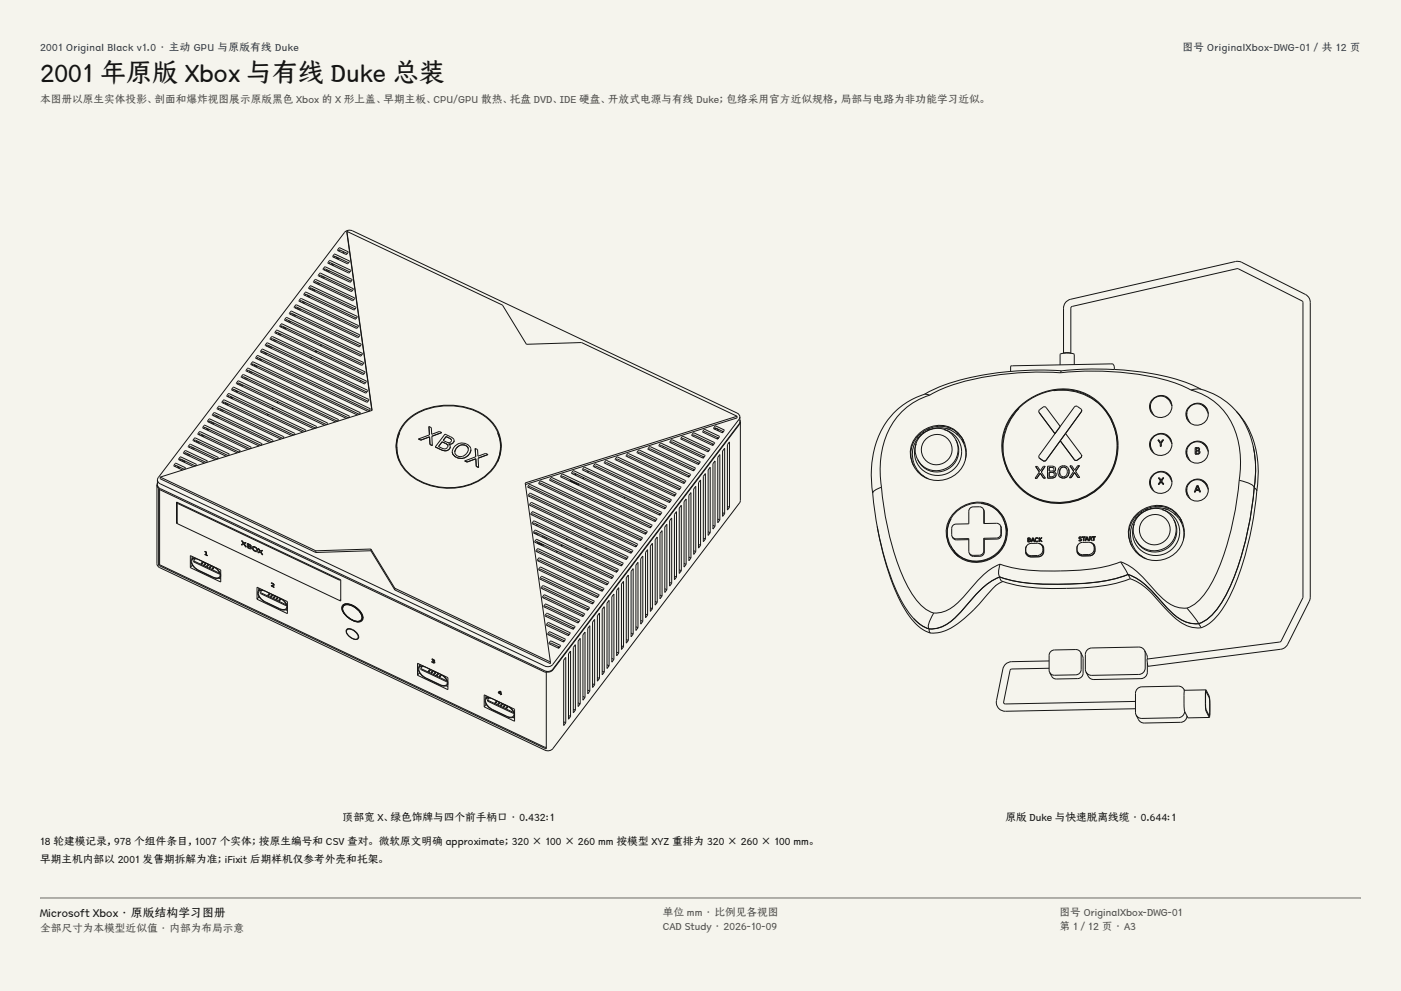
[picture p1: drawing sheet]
<svg xmlns="http://www.w3.org/2000/svg" width="420mm" height="297mm" viewBox="0 0 420 297" stroke-linecap="round" stroke-linejoin="round" font-family="sans-serif">
<g fill="#f5f4ed">
<path d="M0 0h420v297h-420z"/>
<path d="M12 12h396v275h-396z"/>
</g>
<g fill="none" stroke="#141413" stroke-width=".3">
<path d="M98.6 79l.4-.3 5.9 2.8M98.7 78.1l6.5 3-.7 .7-6.1-2.9zM98.9 78.7l-.3 .3M99.5 79l-.3 .3M99.7 79.1v.4M100 77.1l.4-.3 4.1 1.9M100.2 79.3l-.3 .3M100.2 76.2l4.6 2.2-.7 .6-4.3-2zM100.3 76.8l-.2 .3M101 77.1l-.3 .3M101.2 77.2v.4M101.5 75.2l.4-.3 2.2 1.1"/>
<path d="M101.6 77.4l-.2 .3M101.6 74.3l2.8 1.3-.7 .7-2.5-1.3zM101.8 74.9l-.3 .3M103.1 75.5l-.3 .3M104 69.3l7.5 53.7M104 69.3l7.6 53.7M104 69.3l46.6 22.1 7.2 11.8 16.5-.5 46.7 22M82.7 99.9l.4-.3 26.1 12.4M82.9 99l26.6 12.6-.7 .6-26.3-12.4zM83 99.6l-.2 .3M83.6 99.8l-.2 .4M83.8 99.9v.5"/>
<path d="M83.9 97.7l-.1 .1M84.1 98l.4-.3 24.3 11.5M84.3 97.1l24.8 11.7-.7 .7-24.5-11.6zM84.5 97.7l-.3 .3M85.1 97.9l-.3 .4M85.3 98v.5M85.6 96.1l.4-.3 22.4 10.6M85.7 98.3l-.2 .3M85.8 95.2l22.9 10.8-.7 .7-22.6-10.7zM85.9 95.8l-.3 .3M86.5 96l-.3 .4M86.7 96.2v.4"/>
<path d="M87 94.2l.4-.3 20.6 9.7M87.2 96.4l-.3 .3M87.2 93.3l21.1 10-.7 .6-20.8-9.8zM87.3 93.9l-.2 .3M88 94.1l-.3 .4M88.2 94.3v.4M88.5 92.3l.4-.3 18.7 8.9M88.6 94.5l-.2 .3M88.6 91.4l19.3 9.1-.7 .7-18.9-9zM88.8 92l-.3 .3M89.4 92.2l-.3 .4M89.6 92.4v.4"/>
<path d="M89.9 90.4l.4-.3 16.9 8M90.1 92.6l-.3 .3M90.1 89.5l17.4 8.2-.7 .7-17.1-8.1zM90.2 90.1l-.2 .3M90.8 90.4l-.2 .3M91.1 90.5v.4M91.3 88.5l.5-.3 15 7.1M91.5 90.7l-.3 .3M91.5 87.6l15.6 7.3-.7 .7-15.3-7.2zM91.7 88.2l-.3 .3M92.3 88.5l-.3 .3M92.5 88.6v.4"/>
<path d="M92.8 86.6l.4-.3 13.3 6.3M93 88.8l-.3 .3M93 85.7l13.7 6.5-.7 .7-13.4-6.4zM93.1 86.3l-.2 .3M93.7 86.6l-.2 .3M93.9 86.7v.4M94.2 84.7l.5-.3 11.4 5.4M94.4 86.9l-.3 .3M94.4 83.8l11.9 5.6-.7 .7-11.6-5.5zM94.6 84.4l-.3 .3M95.2 84.7l-.3 .3M95.4 84.8v.4"/>
<path d="M95.7 82.8l.4-.3 9.6 4.5M95.8 85l-.2 .3M95.9 81.9l10.1 4.8-.7 .6-9.8-4.6zM96 82.5l-.2 .3M96.6 82.8l-.2 .3M96.8 82.9v.4M97.1 80.9l.4-.3 7.8 3.7M97.3 83.1l-.3 .3M97.3 80l8.3 3.9-.7 .7-8-3.8zM97.5 80.6l-.3 .3M98.1 80.9l-.3 .3M98.3 81v.4"/>
<path d="M98.7 81.2l-.2 .3M107.1 94.9v.1M319.6 90.5l1.4-.8 49.7-11.4 1.5 .3 19.1 9.6a2.67 2.67 0 0 1 1.5 2.4v88.7l-.3 .9-6.5 12.9a2.77 2.77 0 0 1-2.1 1.5l-39.7 5.1-.3-1.4v-.8l39.9-5.1 6.8-13.2v-88.8l-19.7-9.9-49.6 11.4-.3 .5v13.5l-1.4-.2-.8 .2v-13.5l.2-.9zM68.3 118.9l.4-.3 22.6 10.8 .3-.5-22.9-10.9-.7 .6 22.8 10.9M68.6 118.6l-.3 .3M69.2 118.8l-.3 .4M69.4 118.9v.5M69.7 117l.4-.3 24.5 11.6 .3-.5-24.8-11.7-.7 .6 24.6 11.8M69.9 119.2l-.3 .3M70 116.7l-.2 .3M70.6 116.9l-.2 .4M70.9 117v.5"/>
<path d="M71.1 115.1l.5-.3 26.3 12.5 .3-.5-26.6-12.6-.7 .6 26.4 12.7M71.3 117.3l-.3 .3M71.5 114.8l-.3 .3M72.1 115l-.3 .4M72.3 115.1v.5M72.6 113.2l.4-.3 28.2 13.4 .3-.5-28.5-13.5-.7 .6 28.3 13.5M72.7 115.4l-.2 .3M72.9 112.9l-.2 .3M73.5 113.1l-.2 .4M73.7 113.2v.5M74 111.3l.4-.3 30.1 14.2 .2-.5-30.3-14.3-.7 .6 30.2 14.4M74.2 113.5l-.3 .3"/>
<path d="M74.4 111l-.3 .3M75 111.2l-.3 .4M75.2 111.3v.5M75.5 109.4l.4-.3 31.8 15.1M75.6 111.6l-.2 .3M75.8 109.1l-.3 .3M76.4 109.3l-.3 .4M76.6 109.4v.5M76.9 107.5l.4-.3 33.4 15.8M77.1 109.7l-.3 .3M77.1 106.6l33.9 16-.7 .7-33.6-15.9zM77.2 107.2l-.2 .3"/>
<path d="M77.9 107.4l-.3 .4M78.1 107.5v.5M78.5 107.8l-.2 .3M78.5 104.7l32.1 15.2-.7 .6-31.7-15zM78.7 105.3l-.3 .3 .4-.3 31.5 15M79.3 105.5l-.3 .4M79.5 105.6v.5M79.5 103.4v.1M79.8 103.7l.4-.3 29.8 14.1M80 105.9l-.3 .3M80 102.8l30.2 14.3-.7 .7-29.9-14.2zM80.1 103.4l-.2 .3"/>
<path d="M80.7 103.6l-.2 .4M81 103.7v.5M81.2 101.8l.5-.3 27.9 13.2M81.4 104l-.3 .3M81.4 100.9l28.5 13.4-.7 .7-28.2-13.3zM81.6 101.5l-.3 .3M82.2 101.7l-.3 .4M82.4 101.8v.5M82.9 102.1l-.3 .3M84.3 100.2l-.3 .3M93.4 107.1l-.3 .3M93.5 107.1l-.3 .3"/>
<path d="M94.8 105.2l-.2 .3M94.9 105.2l-.2 .3M96.3 103.3l-.3 .3M96.4 103.3l-.3 .3M108.2 114.1l-.3 .3M277.2 118.2a22.6 22.6 0 0 0-15.7 19.9l-.3 4.9 .4 4.9M277.2 118.2l1.5 .2M278.7 118.4a21 21 0 0 0-14.6 18.4l-.2 3.6 .4 5.6M302.6 111.3a68.2 68.2 0 0 0-24.8 6.5l-.7 .4M302.6 111.3h.1M303 109.8h.1M303 109.8l30-.7 .7 .1 .4 .6"/>
<path d="M303 109.8v1.5M315.9 117.1a17 17 0 0 1 17.5 8.9M317.9 111.7a86.7 86.7 0 0 1 34.5 3.1l4.6 2.1M317.9 111.7a87.7 87.7 0 0 0-34.6 4.5l-4.6 2.2M318.3 111.1a90.7 90.7 0 0 1 37.1 3.5l4.6 2.1M318.3 111.1l-.4 .6M318.3 111.1a92.8 92.8 0 0 0-15.7 .3v-.1M322 109.3v-3.1a5.6 5.6 0 0 0-4.2 0v3.2M334.1 109.8h.1M334.1 109.8v.9M349.4 119.1l.8 .4 .8 .9M357 116.9a6.3 6.3 0 0 1 5.5 .6 22.2 22.2 0 0 1 13.7 19l.2 4.6-.4 5"/>
<path d="M357 116.9a20 20 0 0 1 14.6 17.8l.3 3.6-.4 5.6M52.4 139.8l.4-.3 2.5 1.2 .3-.4M52.7 139.5l-.3 .3M53.3 139.7l-.3 .4M53.5 139.8v.5M53.8 137.9l.4-.3 4.4 2.1M54.1 137.6l-.2 .3M54.8 137.8l-.3 .4M55 137.9v.5M55.3 136l.4-.3 6.2 2.9M55.4 138.2l-.2 .3M55.6 135.7l-.3 .3"/>
<path d="M56.2 135.9l-.3 .4M56.4 136v.5M56.7 134.1l.4-.3 8 3.8 .3-.5-8.3-3.9-.7 .6 8.2 4M56.9 136.3l-.3 .3M57 133.8l-.2 .3M57.6 134l-.2 .4M57.9 134.1v.5M58.1 132.2l.5-.3 9.8 4.7 .3-.5-10.1-4.8-.7 .6 9.9 4.9M58.3 134.4l-.3 .3M58.5 131.9l-.3 .3M58.6 139.7l.2-.6-4.6-2.1-.7 .6 4.5 2.2M59.1 132.1l-.3 .4"/>
<path d="M59.3 132.2v.5M59.6 130.3l.4-.3 11.7 5.5 .3-.5-12-5.6-.7 .6 11.8 5.7M59.8 132.5l-.3 .3M59.9 130l-.2 .3M60.5 130.2l-.2 .4M60.7 130.3v.5M61 128.4l.4-.3 13.6 6.4 .2-.5-13.8-6.5-.7 .6 13.7 6.6M61.2 130.6l-.3 .3M61.4 128.1l-.3 .3M61.9 138.6l.2-.5-6.4-3-.7 .6 6.3 3.1M62 128.3l-.3 .4M62.2 128.4v.5"/>
<path d="M62.5 126.5l.4-.3 15.3 7.3 .3-.5-15.6-7.4-.7 .6 15.5 7.5M62.6 128.7l-.2 .3M62.8 126.2l-.2 .3M63.4 126.4l-.2 .4M63.6 126.5v.5M63.9 124.6l.4-.3 17.2 8.1 .3-.5-17.5-8.2-.7 .6 17.3 8.3M64.1 126.8l-.3 .3M64.3 124.3l-.3 .3M64.9 124.5l-.3 .4M65.1 124.6v.5M65.4 122.7l.4-.3 19 9M65.5 124.9l-.2 .3"/>
<path d="M65.7 122.4l-.3 .3M66.3 122.6l-.3 .4M66.5 122.7v.5M66.8 120.8l.4-.3 20.9 9.9 .3-.5-21.2-10-.7 .6 21 10.1M67 123l-.3 .3M67.1 120.5l-.2 .3M67.7 120.7l-.2 .4M68 120.8v.5M68.4 121.1l-.3 .3M80.4 124.2l-.3 .3M80.5 124.2l-.3 .3M81.9 122.3l-.3 .3"/>
<path d="M81.9 122.3l-.2 .3M83.3 120.4l-.3 .3M83.4 120.4l-.3 .3M84.8 131.4l.2-.5-19.2-9.1-.7 .6 19.1 9.2M107.7 124.2l.2-.6-32-15.1-.7 .6 31.9 15.3M111.6 123l-63.6 20M119 133.9a12 12 0 0 0 8.8 11 17.7 17.7 0 0 0 20-4.7 10.4 10.4 0 0 0 2.2-6.3M119 133.9a11.6 11.6 0 0 1 8-10.9 19.9 19.9 0 0 1 19.6 2.8 10.7 10.7 0 0 1 3.4 8.1M119 133.9a10.1 10.1 0 0 0 .8 4.5M119.8 129.8l-.8 2.4-.3 1.9M122.3 125.7a19.8 19.8 0 0 1 24.4 0 11 11 0 0 1-1.4 17.2 18.9 18.9 0 0 1-23.4-1.5 11 11 0 0 1 .4-15.7zM125.4 131.6l.8 .3"/>
<path d="M125.4 131.6h.1M126.2 131.9h.1M128.6 127.8h.1M128.6 127.8l.7 .4 .1 2 2.3-.9 .7 .3M128.6 127.8l.1 2.5-3.3 1.3M128.8 130.9h.1M128.8 130.9l.1 2.3M128.8 130.9l-2.6 1M128.9 133.2h.1M128.9 133.2l.7 .3M129.6 133.5h.1M130.5 133.9v.1"/>
<path d="M132.4 129.6v.1M132.4 129.6l-2.9 1.2 .1 2.7M132.5 132.4l-1 1.4 1 .5a1.05 1.05 0 0 0 1.2 .2 1.05 1.05 0 0 0 .6-1M132.5 132.4l1.8 1.1M132.5 132.4h.1M133.6 132.9l.7 .6M133.7 130.8l-.8 1.2 .9 .5a.93 .93 0 0 0 1.6-.5M133.7 130.8v.1M133.7 130.8l1 .5M134.5 133l.8 .1M134.7 131.3l.7 .7M135 133.9a1.69 1.69 0 0 1-2.8 .9l-1.7-.9"/>
<path d="M135 133.9h.1M135.3 133.1l-.8-.1 .5 .9M135.6 135.4a2.79 2.79 0 0 0 2.3 2 2.79 2.79 0 0 0 2.7-1.2M135.6 135.4h.1M136.1 132l-.4-.7-2.3-1.2-2.9 3.8M136.1 132l-.2 .6-.6 .5M136.1 132h.1M136.8 134.4a1.53 1.53 0 0 0-.1 2 1.53 1.53 0 0 0 1.9 .4 2.63 2.63 0 0 0 1.8-2.1M138.1 133.4a1.78 1.78 0 0 1 2.3 1.1M138.1 133.4l-1.3 1M138.1 133.4l-1.3 .9M139.3 138.1l.7 .4"/>
<path d="M139.3 138.1h.1M140 138.5h.1M140.4 134.5v.2M141.2 134.8a2.85 2.85 0 0 0-2.7-2.1 2.85 2.85 0 0 0-2.8 2l-.1 .7M141.2 134.8l-.6 1.4M142.5 134.4l.7 .3 .1 2 2.3-.8 .7 .3M142.5 134.4h.1M142.5 134.4l.1 2.5-3.3 1.2M142.6 137.5h.1M142.6 137.5l.2 2.3M142.6 137.5l-2.6 1M142.8 139.8h.1"/>
<path d="M146.3 136.2l-3 1.1 .2 2.8-.7-.3M146.3 136.2h.1M149.2 129.8l.8 2.4 .3 1.9M150 133.9a10.1 10.1 0 0 1-.8 4.5M178.1 139.9l.5-.3 22.4 10.7M178.3 139.1l23 10.8-.7 .6-22.7-10.7zM181.4 138.9l.4-.3 20.6 9.8M181.6 138l21.1 10-.7 .6-20.8-9.8zM184.7 137.9l.4-.3 18.8 8.9M184.9 137l19.2 9.1-.7 .6-18.9-8.9zM188 136.8l.4-.2 16.9 8M188.2 136l17.4 8.2-.7 .6-17.1-8.1z"/>
<path d="M191.3 135.8l.4-.3 15 7.2M191.4 134.9l15.6 7.4-.7 .6-15.3-7.2zM194.5 134.8l.4-.3 13.3 6.3M194.7 133.9l13.8 6.5-.7 .6-13.5-6.3zM197.8 133.7l.4-.2 11.4 5.4M198 132.9l11.9 5.6-.7 .6-11.6-5.5zM198.9 133.8l-.2 .3M201.1 132.7l.4-.3 9.6 4.6M201.3 131.8l10.1 4.8-.7 .6-9.8-4.6zM204.4 131.7l.4-.3 7.7 3.7M204.5 130.8l8.3 3.9-.7 .6-7.9-3.7zM207.6 130.6l.4-.2 6 2.8"/>
<path d="M207.8 129.8l6.4 3-.7 .6-6.1-2.8zM209.5 138.8l-.3 .3M209.5 138.8l-.2 .4M210.9 129.6l.4-.3 4.1 2M210.9 136.9l-.2 .3M211 136.9l-.3 .4M211.1 128.7l4.6 2.2-.7 .7-4.3-2.1zM212.4 135l-.3 .3M212.4 135l-.2 .4M213.8 133.1l-.3 .3M213.9 133.1l-.3 .4M214.2 128.6l.4-.3 2.2 1.1"/>
<path d="M214.2 128.6a.55 .55 0 0 1 1 .2M214.4 138.1v19.6l-.7 .9v-19.6zM215.2 128.8h.1M215.2 131.2l-.2 .3M215.3 128.6l.1 .3M215.3 131.2l-.2 .4M215.6 128.8l-.6 .2M215.8 136.2v19.6l-.6 .9v-19.6zM216.7 129.3l-.3 .3M216.8 129.3l-.3 .4M217.1 129l-.7 .7M217.1 128.9l-2.5-1.2-.7 .6 2.5 1.4"/>
<path d="M217.1 128.9v.1M217.2 134.3v19.6l-.6 .9v-19.6zM218.7 132.4v19.6l-.6 .9v-19.6zM221 124.7v.6l-63.5 19.9M221 124.7l-63.6 20 7.6 53.7M221.8 125.9l.2 .5M221.8 125v1.6l-.2 .5-55.9 73.5-1.1 .6-1.3-.2-115.3-54.6-.7-.8-.1-1.8M221.8 125l-.2 .7-55.9 73.5-1.1 .6-1.3-.2-115.3-54.6-.6-.5-.2-.7M221.8 125l-.2-.7-.6-.5-115.3-54.6-1.3-.2-1.1 .6-55.9 73.5-.2 .7M222 126.4l-.2 24.1-56.1 73.9-1 .6-1.3-.2-115.9-54.9-.5-.9v-23.6M222 126.4l-.3 .7-56 73.7-.6 .5-1.3 .1M275 130.5a8.3 8.3 0 0 1 14.1 2 8.4 8.4 0 0 1-7.1 11.4 8.4 8.4 0 0 1-8.9-10l.5-1.3z"/>
<path d="M275.2 130.8v.6M276.2 130.3l-.6 .1M276.8 129.3v.5M279 128.6l-1 .1M283 128.8a7 7 0 0 1 3.4 11.3 7 7 0 0 1-11.7-1.8 6.9 6.9 0 0 1 0-5.3M285 128.5l-1.1 .1M286.5 131.8a6.4 6.4 0 0 1-2.8 8.6 6.4 6.4 0 0 1-8.6-2.7M286.5 131.8a6.5 6.5 0 0 0-6.2-3.4 6.5 6.5 0 0 0-5.7 4.4 6.1 6.1 0 0 0 .5 4.9M286.5 131.8a6.4 6.4 0 0 1-2.6 9 6.4 6.4 0 0 1-8.8-3.1M286.8 130.1h-.1M287.1 129.8l-.3 .3M287.3 130.1h-.5"/>
<path d="M288.6 131.7v.6M288.8 132.1v.7M288.8 132.1h.1M288.9 132.1a8.4 8.4 0 0 0-14.5-.4 7.7 7.7 0 0 0-.4 8M289.4 137.8a8 8 0 0 0-5.7-9.3 8 8 0 0 0-9.6 5 8 8 0 0 0 4.2 10M304.9 122.5a18.4 18.4 0 0 1 21.9-3.9 17.4 17.4 0 0 1-.2 29.9 17.4 17.4 0 0 1-26.3-14.1 15.9 15.9 0 0 1 4.6-11.9zM305.5 122.4a17 17 0 0 0-3.1 19.4M310.5 139.8h.1M310.5 139.8l1.1 1.6-1.3 2M311.5 137.1l.2 .3M311.5 123.6l4.8 6.4M311.5 123.6l.2-.8 1.2-.9 .5 .1 4.4 5.8"/>
<path d="M311.5 137.1h.1M311.5 123.6h.1M311.7 137.4l1.2 .8 .7-.3M313.3 139.7h-.5l-.9 1.4-.9-1.3h-.5M313.3 139.7h.1M313.3 139.7l-1.1 1.8 1.2 1.8M313.6 137.9l-.4 .3-.5-.1M317.8 132.1l4.3 5.7 .4 .2 .5-.1M317.8 132.1h.1M319.4 129.9l4.8 6.4M320.8 139.6h.1M320.8 139.6l1.1 1.6-1.3 2"/>
<path d="M322.1 137.8l.4 .2 .5-.1M323.6 139.5h-.5l-.9 1.4-.9-1.3h-.5M323.6 139.5h.1M323.6 139.5l-1.2 1.8 1.3 1.8M324.2 122.8l-1.5-1.1-.6 .3-10.6 14.5v.6M324.2 122.8v.6l-10.6 14.5M324.2 136.3v.6l-1.2 1M324.2 122.8h.1M324.2 136.3h.1M333.1 125.9a17 17 0 0 1-14.9 24.7 16.2 16.2 0 0 1-15.6-9M333.1 125.9a16.3 16.3 0 0 0-22.9-7 16.3 16.3 0 0 0-7.6 22.7M333.1 125.9a17 17 0 0 1-14.8 24.8 16.2 16.2 0 0 1-15.7-9.1"/>
<path d="M344.9 121.4l-.1 .9 .3 1.2M344.9 132.8l-.1 .8 .3 1.3M347.1 131.8h.1M347.1 131.8l.7 1v1M347.8 133.8h.1M348.1 133.8h.1M348.1 132.8h.1M348.1 132.8v1M348.1 133.8h-.3M348.8 131.8h-.3l-.5 .8-.6-.8h-.3M348.8 131.8h.1M348.8 131.8l-.7 1"/>
<path d="M349.4 130.4l.8 .5 .8 .9M351.3 121.7a3.5 3.5 0 0 0-3.9-2.9 3.3 3.3 0 0 0-1.6 5.5l.1 .1M351.3 133a3.5 3.5 0 0 0-3.9-2.9 3.3 3.3 0 0 0-1.6 5.6l.1 .1M355.8 123.7l-.1 1.3 .3 .8M355.8 135.1l-.1 .8 .3 1.3M358.3 136.1h.1M358.6 135.1h.4a.37 .37 0 0 1 .4 .4 .37 .37 0 0 1-.4 .4h-.4zM358.6 134.3l.7 .1a.31 .31 0 0 1 0 .4 .31 .31 0 0 1-.3 .1h-.4zM358.6 135.1v.1M358.6 134.3v.1M359.6 134.4l-.4-.3h-.9v2M359.6 134.4h.1"/>
<path d="M359.6 134.4v.4l-.3 .2 .3 .3M359.6 135.3h.1M359.6 135.3a.58 .58 0 0 1 0 .6 .58 .58 0 0 1-.6 .2h-.7M360.3 121.4l.8 .4 .8 1M360.3 132.8l.8 .4 .8 .9M362.2 124a3.5 3.5 0 0 0-3.9-2.9 3.3 3.3 0 0 0-1.6 5.5l.1 .1M362.2 135.3a3.5 3.5 0 0 0-3.9-2.8 3.3 3.3 0 0 0-1.6 5.5l.1 .1M370.6 123.2a26.8 26.8 0 0 1 6.5 21.4l-.3 2.5M375.7 133.8a33.6 33.6 0 0 1 .3 12.4M47 145.4l.5 .9M47.2 144.8l-.2 .6M47.5 146.3v23.1"/>
<path d="M47.7 146.2l-.2 .1M47.8 146.6l.2 22.7 115.3 54.7 .4-.1M47.8 146.6l115.5 54.8h.4M48 146.4l-.2 .2M48 143v.5l46.7 22.1M48 143l46.7 22.1M52.9 156.8l48.8 23.1 .4-.2M52.9 156.8v-6.3l49.2 23.3v6.3l-.4-.2M53.1 150.7l48.6 23.1 .3-.1M53.1 156.8l.1 .2M53.1 150.7v6.1M53.1 156.5l-.2 .3"/>
<path d="M53.2 156.7l-.1 .1M53.2 150.6l-.1 .1M54 140.1l-.3 .3M55.6 140.3l-2.8-1.5-.7 .7 2.6 1.4M55.6 140.3h.1M158.5 146.1l.4-.3 33.4 15.9M158.6 148.7l.4-.2 31.9 15.1M158.7 145.2l33.9 16.1-.7 .6-33.6-15.9zM158.8 147.9l32.3 15.3-.6 .6-32.1-15.1zM159 151.5l.4-.3 30 14.3M159.2 150.6l30.5 14.5-.7 .6-30.2-14.3zM159.4 154.3l.4-.3 28.2 13.4"/>
<path d="M159.5 153.4l28.8 13.6-.7 .6-28.4-13.4zM159.8 157.1l.4-.3 26.3 12.5M159.9 156.2l26.9 12.7-.7 .6-26.5-12.5zM160.2 159.8l.4-.3 24.5 11.7M160.2 159.7l1.2 .7M160.3 159l25.1 11.8-.7 .6-24.8-11.7zM161 157.2l-.2 .3M161.1 157.2l-.3 .4M161.8 145.1l.4-.3 31.6 15M161.9 144.2l32.1 15.2-.7 .6-31.7-15zM165 144.1l.5-.3 29.7 14.1-.3 .3 .2-.4M165.2 143.2l30.3 14.3-.7 .6-30-14.1z"/>
<path d="M168 142.8l28.2 13.4M168 142.7v.1M168 142.7l.7-.6 28.2 13.4-.7 .7M168.3 143l.4-.3 27.9 13.3M171 144.2l2.3 1.1M171.1 144.1l2.2 1.1M171.1 143.9l-.2 .3M171.2 143.9l-.3 .4M171.6 142l.4-.3 26.1 12.4M171.8 141.1l26.6 12.6-.7 .6-26.3-12.4zM172.6 142l-.3 .3M172.6 142l-.2 .4"/>
<path d="M173.4 145.2h-.1M173.4 145.3h-.1M173.5 145l-.1 .2M173.6 145l-.2 .3M174.9 141l.4-.3 24.2 11.5M174.9 143.1l-.2 .4M175 143.1l-.3 .4M175 140.1l24.8 11.7-.7 .6-24.4-11.5zM176.4 141.2l-.3 .4M176.5 141.2l-.3 .4M185.9 150.9l-.2 .3M187.4 149l-.3 .3"/>
<path d="M188.8 147.1l-.2 .3M193.6 159.7l-.3 .3M193.7 159.7l-.3 .4M195 157.8l-.2 .3M196.5 155.9l-.3 .3M196.6 155.9l-.3 .4M197.9 154l-.2 .3M198 154l-.3 .4M198.5 159v19.6l-.6 .9v-19.7zM199.4 152.1l-.3 .3M199.4 152.1l-.2 .4M199.9 157.1v19.6l-.6 .9v-19.7z"/>
<path d="M200.8 150.2l-.3 .3M200.9 150.2l-.3 .4M201.4 155.2v19.6l-.7 .9v-19.6zM202.3 148.3l-.3 .3M202.3 148.3l-.2 .4M202.8 153.3v19.6l-.6 .9v-19.6zM203.7 146.4l-.3 .3M203.8 146.4l-.3 .4M204.2 151.4v19.6l-.6 .9v-19.6zM205.1 144.5l-.2 .3M205.2 144.5l-.2 .4M205.7 149.5v19.6l-.6 .9v-19.6z"/>
<path d="M206.6 142.6l-.3 .3M206.7 142.6l-.3 .4M207.1 147.6v19.6l-.6 .9v-19.6zM208 140.7l-.2 .3M208.1 140.7l-.3 .4M208.6 145.7v19.6l-.6 .9v-19.6zM210 143.8v19.6l-.6 .9v-19.6zM211.5 141.9v19.6l-.7 .9v-19.6zM212.3 159.3l.6 .3M212.9 140v19.6l-.6 .9v-19.6zM213.7 157.4l.7 .3M215.2 155.5l.6 .3"/>
<path d="M216.6 153.6l.6 .3M218.1 151.8l.6 .2M261.6 147.9a85.4 85.4 0 0 0 9.4 33.5 14.5 14.5 0 0 0 7.6 7.1M263 157.8l.3 1.5a68.9 68.9 0 0 0 9.1 25 12.6 12.6 0 0 0 6.6 5.4M264.3 146a83 83 0 0 0 8.1 30.3 14.7 14.7 0 0 0 7.5 7.4M264.3 146l-1.5 .7a1.59 1.59 0 0 0-1.2 1.2M275.2 141.1v.3M276.1 142.3h.1M276.1 142.1v.2M276.6 142.5l.2 .1M285.1 155.5a8.9 8.9 0 0 0-.3 8.4M286.6 153.2a9 9 0 0 1 14.7 2.7 9.1 9.1 0 0 1-7.5 12.5 9.1 9.1 0 0 1-10-10.6 8.8 8.8 0 0 1 2.8-4.6z"/>
<path d="M294.1 150.9a8.9 8.9 0 0 1 7 4.6M294.8 152.6l-.8-.7h-2.3a1.3 1.3 0 0 0-1.3 1.3v3.8l-3.8 .1a1.3 1.3 0 0 0-1.3 1.3l.1 2.4M294.8 152.6l.3 .8v3.5M294.8 152.6l.1 4.3h4.2l.8 .6M299.9 157.5l.3 .7v2.1a1.3 1.3 0 0 1-1.3 1.3h-3.8M299.9 157.5l.1 2.5a1.3 1.3 0 0 1-1.2 1.3h-3.9M300.7 155.5a8.8 8.8 0 0 1-3.9 11.7 8.8 8.8 0 0 1-11.8-3.7M300.7 155.5a8.7 8.7 0 0 0-13.9-2.2 8.1 8.1 0 0 0-1.8 10.2M300.7 155.5a8.8 8.8 0 0 1-3.8 11.9 8.8 8.8 0 0 1-11.9-3.9M302 159l-.6-1.9 .6 2.2M310.3 143.4h.1M310.8 143.3v.1"/>
<path d="M310.8 143.4h-.5M311.9 141.8h.1M311.9 141.8l1 1.5M311.9 141.8l-1.1 1.6M312.9 143.3h.1M313.4 143.3h.1M313.4 143.3h-.5M314 143.3h.1M314.5 141.6h.8a.67 .67 0 0 1 .8 .6 .67 .67 0 0 1-.8 .7h-.8zM314.5 140.1h.7a.56 .56 0 0 1 .8 .5 .56 .56 0 0 1-.8 .6h-.7zM314.5 141.6h.1M314.5 140.1h.1"/>
<path d="M316.4 140.2l-.8-.5h-1.6v3.6M316.4 140.2h.1M316.4 140.2a.78 .78 0 0 1-.6 1.1l.7 .5M316.5 141.8h.1M316.5 141.8a1.05 1.05 0 0 1-.1 1.1 1.05 1.05 0 0 1-1.1 .4h-1.3M317.4 142.4h.1M317.4 142.4a1.67 1.67 0 0 0 2.6 .3M318.1 140.2a1.34 1.34 0 0 1 1.7 .3 1.34 1.34 0 0 1 0 1.8 1.2 1.2 0 0 1-1.6 .4 1.2 1.2 0 0 1-.5-1.6zM320.3 140.4a1.78 1.78 0 0 0-2.5-.5 1.78 1.78 0 0 0-.4 2.5M320.3 140.4a2.31 2.31 0 0 1-.3 2.3M320.3 140.4h.1M320.6 143.2h.1"/>
<path d="M321.1 143.1v.1M321.1 143.2h-.5M322.1 141.6l1.1 1.5h.5M322.1 141.6l-1 1.6M322.1 141.6h.1M323.7 143.1h.1M340.4 154.5a8.3 8.3 0 0 1 14 2 8.4 8.4 0 0 1-7 11.4 8.4 8.4 0 0 1-8.9-10l.4-1.3zM340.6 154.8l-.1 .6M341.6 154.3l-.6 .1M342.2 153.3v.5M344.4 152.6l-1.1 .1M344.9 144.1l-.1 1.3 .3 .8"/>
<path d="M344.9 152.1h.1M344.9 152.1l.2 .3zM347.2 145.2h.1M347.3 143.2h.1M347.3 143.2l.6 .9-.7 1.1M347.5 145.1v.1M347.5 145.2h-.3M348.1 144.3l-.6 .9M348.1 144.3h.1M348.1 144.3l.5 .8M348.4 152.8a7 7 0 0 1 3.4 11.3 7 7 0 0 1-11.7-1.8 6.9 6.9 0 0 1 0-5.3M348.6 145.1h.1"/>
<path d="M348.9 143.2h-.3l-.5 .7-.5-.7h-.3M348.9 143.2h.1M348.9 143.2l-.7 .9 .7 1M348.9 145.1h.1M348.9 145.1h-.3M349.4 141.8l.8 .4 .8 1M350.4 152.5h-1.1M351.3 144.4a3.5 3.5 0 0 0-3.9-2.9 3.3 3.3 0 0 0-1.6 5.5l.1 .2M351.9 155.8a6.4 6.4 0 0 1-2.8 8.6 6.4 6.4 0 0 1-8.6-2.7M351.9 155.8a6.5 6.5 0 0 0-6.3-3.4 6.5 6.5 0 0 0-5.6 4.4 6.1 6.1 0 0 0 .5 4.9M351.9 155.8a6.4 6.4 0 0 1-2.6 9 6.4 6.4 0 0 1-8.8-3.1M352.1 154.1h.1"/>
<path d="M352.4 153.8l-.3 .3M352.7 154.1h-.6M354 155.7v.6M354.2 156v.8M354.2 156.1a8.4 8.4 0 0 0-14.5-.4 7.7 7.7 0 0 0-.4 8M355.8 146.5l-.1 .8 .3 1.3M358 147.5h.1M358.3 147.5h.1M358.3 147.5h-.3M358.5 147h.1M358.5 147l.9-.1 .2 .5M358.5 147l-.2 .5"/>
<path d="M359 145.8l.3 .9h-.7zM359.1 145.5h.1M359.1 145.5h-.3l-.8 2M359.1 145.5l.8 1.9M359.6 147.4h.1M359.9 147.4h.1M359.9 147.4h-.3M360.3 144.1l.8 .4 .8 1M362.2 146.7a3.5 3.5 0 0 0-3.9-2.9 3.3 3.3 0 0 0-1.6 5.6l.1 .1M371.5 143.9a85.5 85.5 0 0 1-8.1 30.6 15.6 15.6 0 0 1-7.6 7.7M371.5 143.9l3.3 1.1 .9 .6 .3 .5M376 146.1a90.9 90.9 0 0 1-8.7 32.5 18.3 18.3 0 0 1-6.7 7.8l-1.3 .5"/>
<path d="M376 146.2a90.9 90.9 0 0 1-8.6 32.5 18.3 18.3 0 0 1-6.8 7.7l-1.3 .5M376 146.2l.8 .9M376.8 147.1a87.5 87.5 0 0 1-9.2 33.6 14.7 14.7 0 0 1-7.6 7.5M376.8 147.1h.1M47.5 169.4l116.3 55v-23M47.8 169l-.3 .4M57.1 166.5l9.1 4.3v3.6l-9.1-4.3zM57.4 167.7a1.81 1.81 0 0 0 .8 2.3l1.4 1.1 4.8 2.2a1.48 1.48 0 0 0 1.6-.3M57.5 168.3v.1M57.6 166.8v.7M57.6 169.2v.2M57.6 169.4l-.5 .7"/>
<path d="M57.6 169.4l.2 .1M57.6 167.8a1.59 1.59 0 0 1 2 0l4.2 1.9a2.93 2.93 0 0 1 2.1 3l-.1 .2a1.59 1.59 0 0 1-2 0l-4.2-2a2.75 2.75 0 0 1-2-3.1zM58 167l-.6 .7M58.1 168.1h.1M58.1 168.4l7.6 3.6 .2-.1M58.1 168.1v.3M58.1 168.3v.1M58.1 168.1l7.7 3.6M58.5 167.5l-.4 .6M58.8 167.4l-.8-.1-.6 .4M60.3 168.9h.1M60.5 169h.1"/>
<path d="M60.7 168.3l-.4 .6M61 168.4l-.5 .6-.2-.1M61.1 169.3h.1M61.1 169.3l.2 .1M61.3 169.4h.1M61.3 169.4l.5-.6-.5 .6M61.4 165.3l.3 .2v.7l-.3-.1M61.4 165.3l.3 .1M61.4 165.2v.1M61.4 166.1l.8 .5M61.4 166.1h.1M61.6 168.7l-.5 .6"/>
<path d="M61.7 165.4h.2M61.7 165.4h.1M61.9 166.3l.3 .2M61.9 165.4v.9M61.9 165.4v.1M61.9 166.3h.1M61.9 169.7h.1M61.9 169.7l.2 .1M62.2 169.8h-.1M62.2 166.5v.1M62.2 166.5h.1M62.2 166.6h.1"/>
<path d="M62.4 169.1l-.5 .6M62.6 169.2l-.4 .6M62.7 170.1h.1M62.7 170.1l.2 .1M63 170.2h-.1M63.2 169.5l-.5 .6M63.5 169.6l-.5 .6M63.5 170.5h.1M63.5 170.4v.1M63.5 170.5l.3 .1M63.8 170.6h.1M64 169.8l-.5 .6"/>
<path d="M64.2 170l-.4 .6M64.6 170.1a2.53 2.53 0 0 1 1.4 2.9M65.7 173.3l.5 .2M66.2 172.8l-.2 .2M72.3 163.3l.3 .1 .5-.3 .7 .9M72.3 163.2v.1M72.4 162l.6 .9-.7 .4M72.4 162h.1M72.4 162l.3 .2M72.7 162.2h.1M72.7 162.2l.4 .6M73.1 162.8h.1"/>
<path d="M73.5 162.6l.3 .1M73.5 162.6h.1M73.5 162.6l-.4 .2M73.8 162.7l-.6 .3 .6 1M73.8 164h.1M74.1 162.9v1.2l1.2 .4M74.1 162.9l.6 .2M74.1 162.9h.1M74.4 164.1v-.5l.6 .4 .1 .3M74.4 163.5l.6 .2M74.4 163.5v-.4l.6 .3v.3M74.4 164.1l.3 .2"/>
<path d="M74.4 164.1h.1M74.4 163.5h.1M74.7 163.7h.3M74.7 163.1l.6 .6M74.7 164.3h.3M75.1 164.3h-.1M75.2 163.9l-.2-.1 .4 .5M75.3 163.8l-.1 .1M75.3 163.8h.1M75.3 163.7v.1M75.3 164.5h.1M75.4 164.3l-.1 .2"/>
<path d="M75.7 163.9a1.13 1.13 0 0 0 1.5 1.3M75.7 163.9a1.18 1.18 0 0 1 1.5 1.1M75.7 163.9h.1M76 164.8l.4 .3M76 164.8a.41 .41 0 0 1-.2-.5 .41 .41 0 0 1 .4-.3 .63 .63 0 0 1 .7 .4 .63 .63 0 0 1-.2 .8l-.3-.1M77.1 176l9.1 4.3v3.6l-9.1-4.3zM77.2 165.2h.1M77.2 165v.2M77.3 177.7l.5 1.3 1.3 1.2 5.2 2.5a1.48 1.48 0 0 0 1.7-.2M77.3 177.7h.1M77.3 165.6l.2 .1 .5-.3 .8 .9M77.3 165.6h.1"/>
<path d="M77.4 164.4l.2 .1M77.4 164.4l.5 .8-.6 .4M77.4 164.4h.1M77.4 177.1l-.1 .6M77.6 176.2v.8M77.6 178.7v.2M77.6 178.9l-.5 .7M77.6 178.9l.2 .1M77.6 164.5h.1M77.6 164.5l.4 .7M78 176.4l-.6 .7M78 177.5l7.8 3.7"/>
<path d="M78 177.8l7.7 3.7 .2-.1M78 177.5v.3M78.1 165.2h-.1M78.1 177.8h-.1M78.5 164.9l.2 .1M78.5 164.9l-.5 .3M78.5 176.9l-.5 .6M78.7 165l-.5 .4 .6 .9M78.7 165h.1M78.8 166.3h.1M78.8 176.8h-.8l-.6 .3M79.6 177.2l-.5-.2a1.1 1.1 0 0 0-1.5 .3 1.1 1.1 0 0 0 .1 1.4l1.4 1.4 5.2 2.5a1.05 1.05 0 0 0 1.7-.7"/>
<path d="M80.3 178.4l.2 .1M80.3 178.4h.1M80.5 178.5h.1M80.7 177.8l-.4 .6M81 177.9l-.5 .6M81.1 178.8h.1M81.1 178.8l.2 .1M81.3 175.5l.9 .6M81.3 175.5h.1M81.3 174.7l.7 .6M81.3 174.7h.2M81.3 174.7h.1"/>
<path d="M81.3 178.9h.1M81.5 174.7l.5 .4M81.5 174.7l.5 .3M81.6 178.1l-.5 .7M81.6 175.4l-.3 .1M81.8 178.3l-.5 .6M81.8 175.4h-.2M81.8 175.4h.1M81.9 179.1v.1M81.9 179.1h.1M81.9 179.2h.1M81.9 179.2l.2 .1"/>
<path d="M81.9 175.3l-.1 .1M82 175.3h-.1M82 175.1l.2 .2M82 175l.2 .3M82.1 175.4l-.6 .2 .7 .3M82.1 175.4h.1M82.1 179.3h.1M82.2 175.3l-.1 .1M82.2 175.9h.1M82.2 176v.1M82.2 175.9v.2M82.4 178.5l-.5 .6"/>
<path d="M82.6 178.7l-.5 .6M82.7 179.5h.1M82.7 179.5v.1M82.7 179.6h.1M82.7 179.6l.2 .1M83 179.6h-.1M83.2 178.9l-.5 .6M83.4 179l-.4 .7M83.5 179.9v.1M83.5 179.9h.1M83.5 179.9l.3 .1M83.5 180l.3 .1"/>
<path d="M83.8 179.2l1.5 1.2 .7 1.4M84 179.3l-.5 .6M84.2 179.5l-.4 .6M84.6 179.5a2.72 2.72 0 0 1 1.5 2.8l-.1 .2M94.7 165.1v.5M102 173.7h.1M111.2 164.5v.6M111.2 165.1l-16.5 .5M111.2 164.5l-16.5 .6M111.2 165.1l7.2 11.7M111.2 164.5l7.2 11.8M118.4 176.8l46.6 22.1v-.5"/>
<path d="M118.4 176.3l46.6 22.1M118.4 176.3v.5M160.5 162.6l.5-.3 22.6 10.8M160.7 161.7l23.2 11-.7 .6-22.9-10.8zM160.9 165.4l.4-.3 20.9 9.9M161.1 162.7l1.9 .6M161.1 162.7h.1M161.1 164.5l21.4 10.1-.7 .6-21.1-9.9zM161.3 162.5l-.2 .2M161.3 168.1l.4-.3 19.1 9.1M161.5 167.3l19.5 9.2-.7 .6-19.2-9.1zM161.6 162.7l.9 .3"/>
<path d="M161.6 162.6v.1M161.7 170.9l.4-.3 17.2 8.2M161.9 170l17.7 8.4-.7 .6-17.4-8.2zM162.1 173.7l.4-.3 15.4 7.3M162.3 172.8l15.9 7.5-.7 .6-15.6-7.3zM162.5 160.9l1.4 .7M162.5 176.4l.4-.3 13.5 6.5M162.7 175.6l14 6.6-.7 .6-13.7-6.5zM162.9 179.2l.4-.3 11.7 5.6M163 163.3h.1M163.1 178.3l12.2 5.8-.7 .6-11.9-5.6zM167.1 165.2l-.3 .4"/>
<path d="M168.5 163.3l-.2 .4M170 161.4l-.3 .4M172.9 168l-.2 .3M174.4 166.1l-.3 .3M175.8 164.2l-.2 .3M179.2 178.7l-.3 .3M179.2 178.7l-.2 .4M180.6 176.8l-.3 .3M180.7 176.8l-.3 .4M182 174.9l-.2 .3M182.1 174.9l-.2 .4M182.6 179.9v19.6l-.6 .8v-19.6z"/>
<path d="M183.5 173l-.3 .3M183.6 173l-.3 .4M184 178v19.6l-.6 .8v-19.6zM184.9 171.1l-.2 .3M185 171.1l-.2 .4M185.5 176.1v19.6l-.6 .8v-19.6zM186.4 169.2l-.3 .3M186.5 169.2l-.3 .4M186.9 174.2v19.6l-.6 .8v-19.6zM187.8 167.3l-.2 .3M187.9 167.3l-.3 .4M188.4 172.3v19.6l-.7 .9v-19.7z"/>
<path d="M189.3 165.4l-.3 .3M189.3 165.4l-.2 .4M189.4 165.4v.1M189.8 170.4v19.6l-.6 .9v-19.7zM190.6 163.9l.2-.4-.3 .4M190.7 163.5l-.3 .3M191.3 168.5v19.6l-.7 .9v-19.7zM192.2 161.6l-.3 .3M192.2 161.6l-.2 .4M192.7 166.6v19.6l-.6 .9v-19.7zM194.1 164.7v19.6l-.6 .9v-19.7zM195.6 162.8v19.6l-.6 .9v-19.7z"/>
<path d="M197 160.9v19.6l-.6 .9v-19.7zM197.9 178.3l.6 .3M199.3 176.4l.6 .3M200.7 174.5l.7 .3M202.2 172.6l.6 .3M203.6 170.7l.6 .3M205.1 168.8l.6 .3M206.5 166.9l.6 .3M208 165l.6 .3M209.4 163.1l.6 .3M210.8 161.2l.7 .3M285.4 160.8l.8 .6h4.2l.2 4.4"/>
<path d="M285.4 160.8l.4 .6 .6 .4 4-.1M285.9 165l1.2 1.6M285.9 165l1.5 1.8M294.9 161.3v3.8a1.3 1.3 0 0 1-1.3 1.3h-2.2l-.8-.6M294.9 161.3l.2 .3M295.1 161.6v3.8a1.3 1.3 0 0 1-1.3 1.3h-2.3l-.6-.3-.3-.6M298.5 175.5l-.7 .7a63.9 63.9 0 0 1-10.1 10.2 12.7 12.7 0 0 1-8.7 3.3M298.6 175.4l-.2 .2M299.7 172.9a26.3 26.3 0 0 0-10 8.6l-2.2 2.4a11.8 11.8 0 0 1-8.9 4.6M299.7 172.9l.2 .9a2.36 2.36 0 0 0 1.9 .8 71.5 71.5 0 0 0 21.5 1.6 47.7 47.7 0 0 0 15.5-2.8M299.7 172.9a26.3 26.3 0 0 0-10 8.6l-2.2 2.5a11.8 11.8 0 0 1-8.9 4.5M299.7 172.9a55.2 55.2 0 0 0 19.3 2.2"/>
<path d="M299.8 169.1a24.7 24.7 0 0 0-9.4 8l-2.1 2.3a11.1 11.1 0 0 1-8.4 4.3M299.8 169.1l-.4 2.7 .3 1.1M300.6 174.3l-2.2 1.3M307.6 165.5l.1 .7M307.7 165.7l.6 .9 1 .3M308.1 162.4h.1M308.3 161.8l.4 .1v.3l-.4 .1zM308.3 161.3l.4 .1v.2l-.4 .1zM308.3 161.8h.1M308.3 161.3h.1M308.8 161.7h-.1l.2 .2M308.9 161.3l-.8-.1v1.2"/>
<path d="M308.9 161.3l-.1 .3M308.9 161.3h.1M308.9 161.3l-.1 .4M308.9 161.9h.1M308.9 161.9l-.1 .4-.7 .1M309 166.9h.1M309.1 162.4h.1M309.2 162.4h-.1M309.2 162.4h.1M309.4 162.1l.5-.1 .1 .3M309.4 162.1h.1M309.4 162.1l-.2 .3"/>
<path d="M309.6 161.3l.2 .6h-.4zM309.7 161.2h-.2l-.4 1.2M309.7 161.2h.1M309.7 161.2l.5 1.1M309.8 166.9h.1M310 162.3v.1M310.1 166.9h.1M310.2 162.3h.1M310.2 162.3h-.2M310.3 162.1h.1M310.3 162.1l.1 .1M310.4 162.2l.6 .1"/>
<path d="M311.2 161.2h-.1a.63 .63 0 0 0-.7 .1 .63 .63 0 0 0-.1 .8M311.2 161.2h.1M311.2 161.4h.1M311.2 161.2v.2M311.2 162.1v.1M311.2 162.1h.1M311.2 162.2h.1M311.2 161.4a.48 .48 0 0 0-.7 0 .48 .48 0 0 0 0 .7 .48 .48 0 0 0 .7 0M311.2 162.2l-.2 .1M311.4 166.8v.1M311.5 162.3h.1M311.6 162.9a2.04 2.04 0 0 1 1.4 2.1 2.04 2.04 0 0 1-1.7 1.9h-2.2a2.03 2.03 0 0 1-1.4-3.2"/>
<path d="M311.6 161.1h.1M311.6 161.1h-.1v1.2M311.6 161.7v.6M311.6 161.7h.1M311.6 161.7l.6 .6M311.6 162.3h.1M311.6 162.3h-.1M311.8 166.7v.1M312.2 162.3h.1M312.3 163.4l.5 .5M312.4 161.1l-.8 .5v-.5M312.4 161.1h.1"/>
<path d="M312.4 161.1l-.6 .6 .6 .6M312.4 162.3h.1M312.4 162.3h-.2M312.5 163.7l-.5-.6-.6-.2a5 5 0 0 0-3.2 .3 2.22 2.22 0 0 0-.5 2.5M312.5 163.7a1.98 1.98 0 0 1-1.5 2.8h-2.3l-.6-.3-.4-.5M312.5 163.7a2.03 2.03 0 0 1-1.3 3.2M312.8 165.3l.1 .1M322.9 164.7l.2 .7M323 165.2l.1 .7M323.1 165.4l.6 .9 1 .3M323.1 163.4l-.3 .8M323.4 162h.1"/>
<path d="M323.4 161.4h.1M323.4 161.4l.4 .1M323.6 161.3h.1M323.6 161.3l.6 .3M323.8 161.5h.1M323.8 161.5l.1 .1M323.9 161.6h.1M324 161.6l.1 .1M324.1 161.7l-.1 .2h-.6v.1M324.2 160.9h-.2a.4 .4 0 0 0-.4 0 .4 .4 0 0 0-.2 .5M324.2 160.9h.1M324.2 161.1h.1"/>
<path d="M324.2 160.9v.2M324.2 161.1l-.5-.1-.1 .3M324.2 161.6l.1 .1M324.2 161.6h.1M324.3 161.7l-.3 .4-.6-.1M324.4 161h.4v1.1M324.4 161h.1M324.4 166.6h.1M324.8 162.1h.1M324.9 161h.1M324.9 162.1h.1M324.9 161v1.1"/>
<path d="M324.9 162.1h-.1M325.2 166.6h.1M325.3 162.1h.1M325.4 160.9l-1 .1M325.4 160.9h.1M325.4 161h.1M325.4 160.9v.1M325.4 161h-.5M325.4 162v.1M325.4 162.1h-.1M325.5 166.6h.1M325.5 161.7h.6l.1 .3"/>
<path d="M325.5 161.7h.1M325.5 161.7l-.1 .4M325.8 161l.2 .6h-.4zM325.9 160.9h-.2l-.4 1.2M325.9 160.9h.1M325.9 160.9l.5 1.1M326.2 162h.1M326.4 162h.1M326.4 162h-.2M326.5 162h.1M326.7 161h.4v.3l-.4 .1zM326.7 161.5h.1"/>
<path d="M326.7 162h.1M326.7 161.5v.5M326.7 161h.1M326.7 161.5l.4 .2M326.7 162h-.2M326.8 166.5v.1M326.9 162.6a2.04 2.04 0 0 1 1.5 2.1 2.04 2.04 0 0 1-1.7 1.9h-2.3a1.74 1.74 0 0 1-1.5-2.4M327.1 161.5l.2 .2M327.1 161.7h.1M327.1 161.7l.2 .3M327.2 166.4v.1M327.3 161l-.8-.2v1.2"/>
<path d="M327.3 161h.1M327.3 161v.2M327.3 162h.1M327.3 161.7l.2 .3h-.2M327.3 161.7h.1M327.3 161.2l-.2 .3M327.4 161l.4-.1v1.1M327.4 161h.1M327.6 163.1l.6 .5M327.8 162h.1M327.8 163.4a1.98 1.98 0 0 1-1.4 2.8h-2.3l-.6-.3-.4-.5M327.8 163.4l-.4-.6-.6-.2a5 5 0 0 0-3.3 .3l-.5 .8-.1 .5"/>
<path d="M327.8 163.4a2.03 2.03 0 0 1-1.2 3.2M328 162h-.2M328 160.9h.1M328 162h.1M328 160.9v1.1M328.2 165l.1 .1M328.4 160.8l-1 .2M328.4 160.8h.1M328.4 160.9h.1M328.4 160.8v.1M328.4 160.9h-.4M335.9 168.4a23.4 23.4 0 0 1 9.5 7.7l2 2.2a10.6 10.6 0 0 0 8.4 3.9"/>
<path d="M335.9 168.4a57.7 57.7 0 0 1-20.2 2.7 47.7 47.7 0 0 1-15.9-2M335.9 168.4l2.3 3.7M338.2 172.1a24.8 24.8 0 0 1 10 8.2l2.2 2.4a11.3 11.3 0 0 0 8.9 4.2M338.2 172.1a56 56 0 0 1-19.3 3M338.2 172.2a24.8 24.8 0 0 1 10 8.2l2.2 2.3a11.3 11.3 0 0 0 8.9 4.2M338.2 172.2a56 56 0 0 1-19.2 2.9M338.2 172.2l.6 1.2M338.8 173.5a22.4 22.4 0 0 1 8.7 6.9l.8 .8a20.4 20.4 0 0 0 8.8 6.8l2.9 .2M340.5 165.1v.3M341.5 166.2v.1M341.5 166.1v.1M342 166.5l.1 .1"/>
<path d="M354.7 161.8a8 8 0 0 0-5.6-9.3 8 8 0 0 0-9.7 5 8 8 0 0 0 4.3 10M85.6 182.7l.6 .3M86 181.8v.1M86.2 182.3l-.2 .2M102.7 181.4a2.47 2.47 0 0 1 3 0 5.1 5.1 0 0 1 3.1 4 1.56 1.56 0 0 1-2.2 .9 5.8 5.8 0 0 1-4.1-4.3zM102.8 181.5a2.72 2.72 0 0 1 3.6 .5l.7 .5a2.93 2.93 0 0 1 1.4 3.4M102.8 181.5a2.21 2.21 0 0 0 .6 2.7 5 5 0 0 0 4.6 2l.5-.3M102.9 181.5a2.72 2.72 0 0 1 3.6 .4l.7 .5a2.93 2.93 0 0 1 1.3 3.4M102.9 181.5h-.1M102.9 181.6l-.2 .6M102.9 181.7a2.09 2.09 0 0 0 .7 2.5 4.8 4.8 0 0 0 4.2 1.9l.5-.4M103 181.5v.1"/>
<path d="M103 181.1v.2M103.2 181.4l-.3 .3M103.5 181l-.1 .1M103.9 188.7a2.61 2.61 0 0 1 3.5 2.6 2.69 2.69 0 0 1-3.5-1.6zM104 188.8a2.46 2.46 0 0 1 3.3 2.5M104 188.8a2.08 2.08 0 0 0 1.6 2.5l1.2 .3 .5-.3M104.2 188.4l-.2 .4M105.6 181.6l1.4 .9a2.82 2.82 0 0 1 1.4 3.3 2.12 2.12 0 0 1-2.7 .1 4.8 4.8 0 0 1-3-3.7l.2-.6M105.6 181.6l-1.1-.4a1.59 1.59 0 0 0-1.6 .4M105.6 181.6l2 1.5a2.45 2.45 0 0 1 .7 2.6M105.6 181.6l-1.6-.4-1.1 .5M107.5 191l-.2 .3"/>
<path d="M108.4 185.7l-.5 .4M108.4 185.7h.1M108.5 185.5l-.2 .2M108.5 185.8h.1M108.5 185.8v.1M108.7 185.5h.1M108.8 185.5l-.2 .1M108.8 185l-.1 .2M125.2 198.8l9.1 4.3v3.6l-9.1-4.3zM125.5 199.9a1.81 1.81 0 0 0 .8 2.4l1.4 1 4.8 2.2a1.48 1.48 0 0 0 1.6-.2M125.7 199v.8M126.1 199.2l-.6 .7"/>
<path d="M126.6 199.7l-.4 .6M126.9 199.6h-.8l-.6 .3M129.4 198.3l.4 .3 .5 .1M129.4 198.3l.2 .1M129.5 197.5l.6 .6-.4-.1M129.5 197.5l.7 .3M129.5 197.5h.1M129.6 198.4l.2 .1M129.7 198l.4 .4v.2M129.7 198h.1M129.8 198.5l.2 .1M129.8 198.5l.3 .1"/>
<path d="M130.1 198.2l.2 .2M130.2 197.8l.1 .3M130.3 198.4v.3M130.3 198.2h-.3l.3 .2M130.3 198.2h.1M130.3 198.1v.1M130.3 198.7h.1M163.3 182l.4-.3 9.8 4.7M163.4 181.1l10.4 4.9-.7 .6-10-4.7zM163.7 184.7l.4-.3 8 3.9M163.8 183.9l8.6 4-.7 .6-8.3-3.9zM164 187.5l.5-.3 6.2 3"/>
<path d="M164.4 190.3l.5-.3 4.3 2.1M164.6 189.4l4.9 2.3-.7 .6-4.6-2.1zM164.8 193l.4-.2 2.6 1.1M165 192.2l3.1 1.4-.7 .6-2.8-1.3zM167.6 193.9l-.3 .3M167.7 193.9l-.3 .3M169.1 192l-.3 .3M169.1 192l-.2 .4M169.6 197v19.6l-.6 .8v-19.6zM170.5 190.1l-.3 .3M170.6 190.1l-.3 .4M170.9 189.8l-.7 .6"/>
<path d="M170.9 189.7l-6.4-3.1-.7 .6 6.4 3.2M170.9 189.7v.1M171 195.1v19.6l-.6 .8v-19.6zM171.9 188.2l-.2 .3M172 188.2l-.2 .4M172.5 193.2v19.6l-.6 .8v-19.6zM173.4 186.3l-.3 .3M173.5 186.3l-.3 .4M173.9 191.3v19.6l-.6 .8v-19.6zM174.8 184.4l-.2 .3M174.9 184.4l-.3 .4M175.4 189.4v19.6l-.6 .8v-19.6z"/>
<path d="M176.3 182.5l-.3 .3M176.3 182.5l-.2 .4M176.8 187.5v19.6l-.6 .8v-19.6zM177.7 180.6l-.2 .3M177.8 180.6l-.3 .4M178.3 185.6v19.6l-.7 .8v-19.6zM179.7 183.7v19.6l-.6 .8v-19.6zM181.2 181.8v19.6l-.7 .8v-19.6zM182 199.2l.6 .3M183.4 197.3l.6 .3M184.9 195.4l.6 .3M186.3 193.5l.6 .3"/>
<path d="M187.7 191.6l.7 .3M189.2 189.7l.6 .3M190.6 187.8l.7 .3M192.1 185.9l.6 .3M193.5 184l.6 .3M195 182.1l.6 .3M196.4 180.2l.6 .3M273.9 185.4a9.9 9.9 0 0 0 4.7 3.1M278.6 188.5a.91 .91 0 0 0 .4 1.2M279.9 183.7l-1.5 3.2a1.4 1.4 0 0 0 .2 1.6M314.5 198.1l-11.2 .2a2.76 2.76 0 0 0-2.7 2.2l-1.9 9.5a2.68 2.68 0 0 0 2.7 3.2l39-.8M324 195.5l-.5-.5-.6-.3-6.8 .1a1.63 1.63 0 0 0-1.6 1.6l.2 5.1"/>
<path d="M324 195.5l.1 5.1a1.63 1.63 0 0 1-1.6 1.6l-6.7 .1-.7-.2-.4-.6M324 195.5l.7 1.6v4.7a1.63 1.63 0 0 1-1.6 1.6h-7.1a2.72 2.72 0 0 1-1.3-1.9M343.1 194.9l-.9-.8-.8-.2-14.1 .3a1.95 1.95 0 0 0-1.9 1.9v4.4l.2 .9M343.1 194.9l.2 .9v4.4a1.95 1.95 0 0 1-1.9 1.9l-14.1 .3-1.2-.4-.5-.6M343.1 194.9l.8 1.6 .1 1M344 198.8v2.6a1.95 1.95 0 0 1-2 2l-14.1 .3-.8-.2a3.1 3.1 0 0 1-1.5-2.1M355.8 182.2l3.5 4.7M359.3 186.9l.7 1.3M360 188.2h.1M125.7 201.5v.2M125.7 201.7l-.5 .7M125.7 201.7l.2 .1"/>
<path d="M126.2 200.3l7.7 3.7M126.2 200.6l7.6 3.7 .2-.1M126.2 200.3v.3M126.2 200.6h.1M127.7 200l-.5-.2a1.1 1.1 0 0 0-1.5 .2 1.1 1.1 0 0 0 .2 1.5l1.3 1.4 5.2 2.5a1.1 1.1 0 0 0 1.5-.2 1.1 1.1 0 0 0-.1-1.5l-.8-1-1.1-.7M128.4 201.2h.1M128.4 201.2l.2 .1M128.6 201.3h.1M128.9 200.6l-.5 .6M129.1 200.7l-.5 .6M129.2 201.6h.1M129.2 201.5v.1"/>
<path d="M129.2 201.6l.2 .1M129.4 201.7h.1M129.7 200.9l-.5 .6M129.9 201.1l-.5 .6M130 201.9v.1M130 201.9h.1M130 202h.1M130 202l.2 .1M130.3 202l-.1 .1M130.5 201.3l-.5 .6M130.7 201.4l-.4 .6M130.8 202.3v.1"/>
<path d="M130.8 202.3h.1M130.8 202.4l.3 .1M130.8 202.3l.3 .1M131.1 202.4h.1M131.3 201.7l-.5 .6M131.6 201.8l-.5 .7M131.6 202.7h.1M131.9 202.8h.1M132.1 202.1l-.5 .6M132.4 202.2l-.5 .7-.2-.2M132.7 202.3a2.72 2.72 0 0 1 1.5 2.8l-.1 .2M133.8 205.5l.5 .3"/>
<path d="M134.3 205l-.2 .3M145.2 208.2l9.1 4.4v3.6l-9.1-4.4zM145.5 209.4a1.81 1.81 0 0 0 .8 2.3l1.4 1.1 4.7 2.2a1.48 1.48 0 0 0 1.7-.3M145.7 211.2l.2 .1M145.7 211.2l-.5 .6M145.7 208.5v.7M145.7 211v.2M146.1 208.7l-.6 .7M146.2 209.8l7.7 3.7M146.2 210.1l7.6 3.7 .2-.1M146.2 209.8v.3M146.2 209.8h.1"/>
<path d="M146.2 210.1h.1M146.6 209.2l-.4 .6M146.9 209.1h-.8l-.6 .3M147.7 209.5l-.5-.2a1.1 1.1 0 0 0-1.5 .2 1.1 1.1 0 0 0 .2 1.5l1.3 1.3 5.2 2.5a1.1 1.1 0 0 0 1.5-.2 1.1 1.1 0 0 0-.1-1.5l-.8-.9-1.1-.7M148.4 210.6h.1M148.4 210.6v.1M148.4 210.7h.1M148.4 210.7l.2 .1M148.6 210.7h.1M148.8 210l-.4 .6M149.1 210.1l-.5 .7M149.2 211v.1"/>
<path d="M149.2 211h.1M149.2 211l.2 .2M149.3 207.5l.9 .8M149.4 207.5h-.1M149.4 211.1h.1M149.5 207.6l.5-.3v.5zM149.7 210.4l-.5 .6M149.9 210.5l-.5 .6M150 211.4h.1M150 211.4l.2 .1M150.2 207.3l-.3-.2-.6 .4M150.2 207.3h.1"/>
<path d="M150.2 207.9h.1M150.2 207.3v.6M150.2 207.9l.2 .1M150.2 208.3h.1M150.4 208.1l-.2-.1v.3M150.4 208h.1M150.4 208.1h.1M150.4 208v.1M150.5 210.8l-.5 .6M150.7 210.9l-.5 .6h-.2M150.8 211.8h.1M150.8 211.8l.3 .1"/>
<path d="M151.3 211.2l-.5 .6M151.5 211.3l-.4 .6-.3-.1M151.6 212.2h.1M151.6 212.2l.3 .1M151.9 212.3h.1M152.1 211.6l-.5 .6M152.3 211.7l-.4 .6M152.7 211.8l1.1 1.2 .5 1.1M153.8 215l.5 .2M154.3 214.2l-.2 .5M154.3 214.5l-.2 .2M163.9 201.2l-.1 .2"/>
<path d="M169 216.3l.6 .3M170.4 214.4l.6 .3M171.9 212.5l.6 .3M173.3 210.6l.6 .3M174.8 208.7l.6 .3M176.2 206.8l.6 .3M177.6 204.9l.7 .3M179.1 203l.6 .3M180.5 201.1l.7 .3M314.5 200.3l-11.5 .3-.2 .3-1.9 9.5 .1 .4 39.4-.6M340.6 214.3a3 3 0 0 0 2 2.4l11.3-.2a1.96 1.96 0 0 0 1.9-1.9M354.9 206.6l-.9-.8-.8-.2-10.9 .2a1.95 1.95 0 0 0-1.9 2v5.7l.2 .8"/>
<path d="M354.9 206.6l.2 .3zM355.1 213.2a1.96 1.96 0 0 1-1.9 1.9l-10.9 .2-1.2-.4-.5-.6M355.1 213.2l1 1.9 6.4-.1M361.4 210.8l.2 2.3 .9 1.9M361.5 206.8l-.1 4M361.5 206.8h.1M361.5 206.8l-6.4 .1-.2 4.1 .2 2.2M361.5 207.2l.1 .1M361.5 207.2l-.1 1.3M361.6 206.8l1 2.5-.1 5.7M361.6 207.3l1 2.3-.1 4.9-.9-1.8-.2-1.9M163.8 223.8l-.1 .1"/>
<circle cx="280.9" cy="134.7" r="4.6"/>
<circle cx="348" cy="133.2" r="3.3"/>
<circle cx="348" cy="121.9" r="3.3"/>
<circle cx="358.9" cy="135.6" r="3.3"/>
<circle cx="358.9" cy="124.2" r="3.3"/>
<circle cx="346.2" cy="158.7" r="4.6"/>
<circle cx="348" cy="144.6" r="3.3"/>
<circle cx="358.9" cy="146.9" r="3.3"/>
</g>
<path d="M12 269.3h396zM12 269h396v.3h-396z" fill-rule="evenodd" fill="#504e49"/>
<text font-size="7.8" fill="#141413" x="12" y="24.7">2001 年原版 Xbox 与有线 Duke 总装</text>
<text font-size="3.5" fill="#141413" x="12" y="274.9">Microsoft Xbox · 原版结构学习图册</text>
<g font-size="3.2" fill="#1b365d">
<text x="12" y="15.3">2001 Original Black v1.0 · 主动 GPU 与原版有线 Duke</text>
<text x="354.5" y="15.3">图号 OriginalXbox-DWG-01 / 共 12 页</text>
</g>
<g font-size="3.2" fill="#504e49">
<text x="12" y="30.9">本图册以原生实体投影、剖面和爆炸视图展示原版黑色 Xbox 的 X 形上盖、早期主板、CPU/GPU 散热、托盘 DVD、IDE 硬盘、开放式电源与有线 Duke；包络采用官方近似规格，局部与电路为非功能学习近似。</text>
<text x="198.7" y="274.5">单位 mm · 比例见各视图</text>
<text x="317.6" y="274.5">图号 OriginalXbox-DWG-01</text>
<text x="12" y="279.3">全部尺寸为本模型近似值 · 内部为布局示意</text>
<text x="198.7" y="278.8">CAD Study · 2026-10-09</text>
<text x="317.6" y="278.8">第 1 / 12 页 · A3</text>
</g>
<g font-size="3.2" fill="#141413">
<text x="102.8" y="246">顶部宽 X、绿色饰牌与四个前手柄口 · 0.432:1</text>
<text x="301.4" y="246">原版 Duke 与快速脱离线缆 · 0.644:1</text>
<text x="12" y="253.3">18 轮建模记录，978 个组件条目，1007 个实体；按原生编号和 CSV 查对。 微软原文明确 approximate；320 × 100 × 260 mm 按模型 XYZ 重排为 320 × 260 × 100 mm。</text>
<text x="12" y="258.6">早期主机内部以 2001 发售期拆解为准；iFixit 后期样机仅参考外壳和托架。</text>
</g>
</svg>
